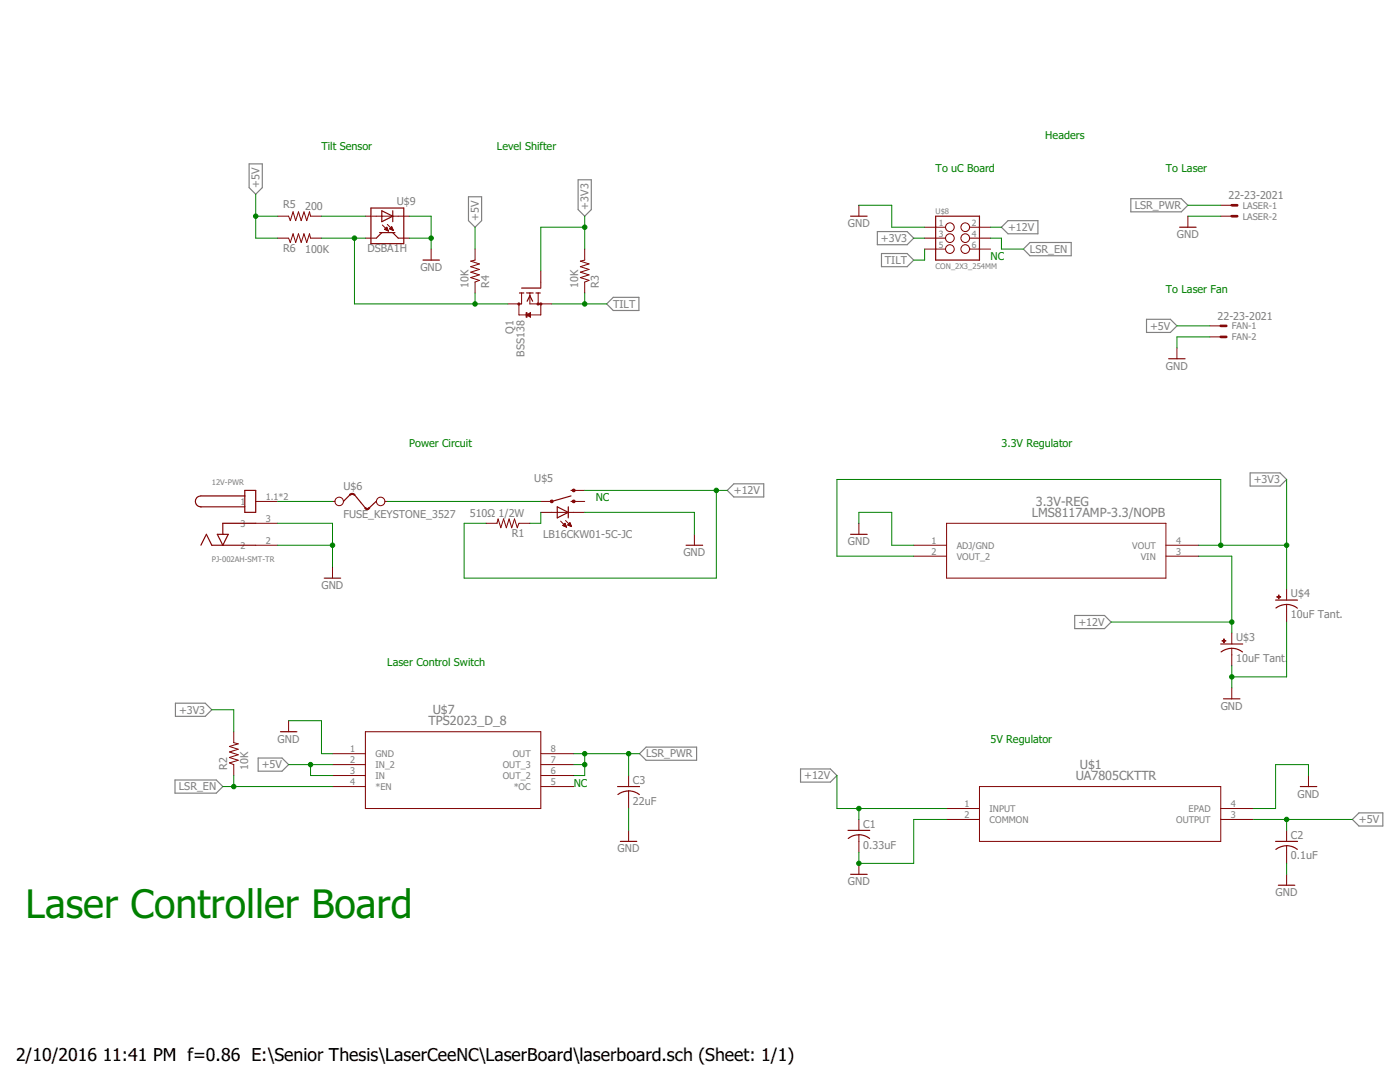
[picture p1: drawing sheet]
<svg xmlns="http://www.w3.org/2000/svg" width="279mm" height="216mm" viewBox="0 0 279 216" stroke-linecap="round" stroke-linejoin="round" font-family="sans-serif">
<g fill="none" stroke="#808080" stroke-width=".23">
<path d="M49.7 32.7h2.6v4.7l-1.3 1.4-1.3-1.4zM93.5 39.3h2.6v4.7l-1.3 1.3-1.3-1.3zM115.4 35.9h2.6v5.9l-1.3 1.3-1.3-1.3zM225.7 39.6h10.1l1.3 1.4-1.3 1.3h-10.1zM175.1 46.2h5.9l1.4 1.3-1.4 1.3h-5.9zM175.9 50.6h5.1l1.4 1.3-1.4 1.3h-5.1zM199.9 45.3l1.3-1.3h5.9v2.7h-5.9zM204.2 49.7l1.3-1.3h8.3v2.6h-8.3zM121.1 60.6l1.3-1.3h5.1v2.7h-5.1zM228.8 63.7h4.8l1.3 1.3-1.3 1.3h-4.8zM145.1 97.9l1.4-1.4h5.9v2.7h-5.9zM249.5 94.4h6l1.3 1.3-1.3 1.3h-6z"/>
<path d="M214.5 122.8h5.9l1.3 1.3-1.3 1.3h-5.9zM34.9 155.6h8.3l1.3 1.4-1.3 1.3h-8.3zM35 140.3h6l1.3 1.3-1.3 1.3h-6zM51.5 151.3h4.8l1.3 1.3-1.3 1.3h-4.8zM127.6 150.4l1.3-1.3h10.1v2.6h-10.1zM159.8 153.4h5.9l1.3 1.3-1.3 1.4h-5.9zM271.2 162.2h4.8v2.6h-4.8l-1.3-1.3z"/>
</g>
<g fill="none" stroke="#800000" stroke-width=".2">
<path d="M55.4 43.1h2.2l.3 .9 .6-1.7 .5 1.7 .6-1.7 .5 1.7 .6-1.7 .5 1.7 .6-1.7 .2 .8h2.2M55.4 47.5h2.2l.3 .9 .6-1.7 .5 1.7 .6-1.7 .5 1.7 .6-1.7 .5 1.7 .6-1.7 .2 .8h2.2M72.9 43.1h8.8M72.9 47.5h2.2M76.3 44.9l1.2 1.2M76.8 45.8l.4-.5 .3 .8zM76.8 45.8h.6M76.8 45.7h.5M76.9 45.6h.4M77 45.9h.4M77 45.5h.3M77.1 45.4h.1"/>
<path d="M77.3 46h.2M77.3 44.8l1.2 1.2M77.5 46.1h.1M77.7 45.7l.5-.5 .3 .8zM77.8 45.7h.6M77.8 45.6h.5M77.9 45.5h.4M78 45.4h.2M78 45.8h.4M78.1 45.3h.1M78.3 45.9h.2M78.5 46h.1"/>
<path d="M79.5 47.5h2.2M86 49.7v2.2M94.8 49.7v2.2l-.9 .2 1.8 .6-1.8 .5 1.8 .6-1.8 .5 1.8 .5-1.8 .6 1.8 .5-.9 .4v2.2M104.1 58.5v2.1h-2.7M105.7 58.5v2.1h4.4M107.4 58.5v2.1M107.9 54.1v3.3M116.7 49.7v2.2l-.9 .2 1.8 .6-1.8 .5 1.8 .6-1.8 .5 1.8 .5-1.8 .6 1.8 .5-.9 .4v2.2M171.4 41v2.1M184.5 45.3h4.2M184.5 47.5h4.2M184.5 49.7h4.2"/>
<path d="M193.5 45.3h4.2M193.5 47.5h4.2M193.5 49.7h4.2M237.1 43.1v2.2M243.6 41h2.2M243.6 43.1h2.2M103.6 60.6v2.2h4.3v-2.2M105.2 62.8l.7-.4v.9zM105.2 62.8h.7M105.3 62.9h.6M105.4 62.7h.5M105.5 63h.4"/>
<path d="M105.5 62.6h.4M105.6 63.1h.3M105.7 62.5h.2M105.7 63.2h.2M105.8 62.4h.1M234.9 69.4v2.2M241.4 65h2.2M241.4 67.2h2.2M114.5 97.9h2.2M51 108.8h4.4M51 104.4h4.4M51 100.1h4.4"/>
<path d="M66.4 100.1h.4M66.4 113.2v2.2M76.8 100.1h.5M97 104.4h2.2l.2-.9 .5 1.8 .6-1.8 .5 1.8 .6-1.8 .5 1.8 .6-1.8 .5 1.8 .4-.9h2.1M107.9 100.1h2.2M107.9 102.2h8.8M111.9 104l1.2 1.2M112.4 104.8h.5M112.4 104.7h.5M112.5 104.9h.5M112.5 104.6h.3M112.6 104.5h.2"/>
<path d="M112.7 105h.3M112.8 104.4h.1M112.8 104.4l-.5 .5 .8 .3M112.8 104.4l.3 .8M112.9 103.9l1.2 1.2M112.9 105.1h.2M113.3 104.7h.6M113.4 104.6h.5M113.5 104.8h.5M113.5 104.5h.3M113.6 104.4h.2M113.7 104.9h.3"/>
<path d="M113.7 104.3l-.4 .5 .8 .3M113.7 104.3l.4 .8M113.7 104.3h.1M113.9 105h.1M114.5 100.1h2.2M138.6 106.6v2.2M171.4 104.4v2.2M182.4 108.8h6.5M182.4 111h6.5M188.9 104.4h43.8v11h-43.8zM232.7 108.8h6.5M232.7 111h6.5"/>
<path d="M256.8 117.6v2.1M245.8 126.3v2.2M245.8 129.4v3.5M245.8 137.2v2.2M256.8 120.6v3.5M46.7 146v2.2l.8 .2-1.7 .5 1.7 .6-1.7 .6 1.7 .5-1.7 .6 1.7 .5-1.7 .5 .9 .4v2.1M57.6 143.8v2.2M66.4 157h6.5M66.4 150.4h6.5M66.4 152.6h6.5M66.4 154.7h6.5M72.9 146h35v15.3h-35z"/>
<path d="M107.9 157h6.6M107.9 150.4h6.6M107.9 152.6h6.6M107.9 154.7h6.6M125.5 154.7v2.3M125.5 157.8v3.5M195.5 157h48.1v10.9h-48.1zM261.1 154.7v2.3M125.5 165.7v2.2M171.4 163.5v2.2M171.4 166.6v3.5M171.4 172.3v2.2"/>
<path d="M188.9 161.3h6.6M188.9 163.5h6.6M243.6 161.3h6.6M243.6 163.5h6.6M256.8 165.7v2.2M256.8 168.8v3.5M256.8 174.5v2.1"/>
<circle cx="189.6" cy="45.3" r=".87"/>
<circle cx="189.6" cy="47.5" r=".87"/>
<circle cx="189.6" cy="49.7" r=".87"/>
<circle cx="192.6" cy="45.3" r=".87"/>
<circle cx="192.6" cy="47.5" r=".87"/>
<circle cx="192.6" cy="49.7" r=".87"/>
<circle cx="67.7" cy="100.1" r=".85"/>
<circle cx="76" cy="100.1" r=".85"/>
</g>
<g fill="none" stroke="#800000" stroke-width=".23">
<path d="M74 41.5h6.6v7.1h-6.6zM75.8 46.4h3M76.2 42.1l2.2 1-2.2 1.1zM76.2 46.4l-1.1 1.1M78.4 42.1v2.1M78.4 46.4l1.1 1.1M84.4 51.9h3.3M103.7 58.5h.8M104.1 57.5h3.8M105.1 58.5h1.3M107 58.5h.8M169.8 43.1h3.3"/>
<path d="M186.7 43.1h8.8v8.8h-8.8zM235.4 45.3h3.3M105.2 60.1l.5-1.1 .6 1.1M233.2 71.6h3.3M48.9 99h-8.8a1.09 1.09 0 0 0-1.1 1 1.09 1.09 0 0 0 1.1 1.1h8.8M48.9 97.9h2.1v4.3h-2.1zM69.8 98.7l-1.3 1.4M70.7 98.7l2.2 2.7M114 97.9h.5M114 99l-3.9 1.1M40.1 108.8l1.1-2.2 1.1 2.2h8.7M43.4 106.6h2.2l-1.1 2.2z"/>
<path d="M51 104.4h-6.5v2.2M64.7 115.4h3.3M75.1 100.1l-1.4 1.2M111.2 101.1l2.2 1.1-2.2 1.1zM113.4 101.1v2.2M114 100.1h.5M136.9 108.8h3.3M169.8 106.6h3.3M254.6 119.7h4.4M243.6 128.5h4.4M243.7 130.1a3.5 3.5 0 0 1 4.3 0M244.2 139.4h3.3"/>
<path d="M254.6 121.3a3.5 3.5 0 0 1 4.3 0M56 146h3.2M123.3 157h4.3M123.3 158.5a3.5 3.5 0 0 1 4.3 0M259.5 157h3.3M123.8 167.9h3.3M169.2 165.7h4.4M169.8 174.5h3.3M171.4 166.6l1.4 .2 .7 .5M171.4 166.6l-.9 .1-1.2 .6M254.6 167.9h4.4M254.6 169.5a3.5 3.5 0 0 1 4.3 0"/>
<path d="M255.1 176.6h3.3"/>
</g>
<g fill="#800000" stroke="#800000" stroke-width=".2">
<path d="M243.9 127.8h.7v.1h-.7z"/>
<path d="M244.2 127.5h.1v.7h-.1z"/>
<path d="M254.8 119h.8v.2h-.8z"/>
<path d="M255.1 118.7h.2v.8h-.2z"/>
<path d="M105 62.4h.2v.9h-.2z"/>
</g>
<g fill="#800000" stroke="#800000" stroke-width=".2">
<path d="M69.7 98.7l.6-.3v.3l-.4 .1z" fill-rule="evenodd"/>
<path d="M70.3 98.4l.5 .3-.1 .1-.4-.1z" fill-rule="evenodd"/>
<path d="M73.3 101.5l.3-.2 .2 .1-.4 .3z" fill-rule="evenodd"/>
<path d="M72.8 101.4l.2-.1 .3 .2v.2z" fill-rule="evenodd"/>
<path d="M103.4 60.5h.3v.3h-.3z" fill-rule="evenodd"/>
<path d="M107.8 60.5h.3v.3h-.3z" fill-rule="evenodd"/>
<path d="M107.2 60.5h.3v.3h-.3z" fill-rule="evenodd"/>
<circle cx="110.1" cy="100" r=".29"/>
<circle cx="114.5" cy="100" r=".29"/>
<circle cx="114.5" cy="97.9" r=".29"/>
</g>
<path d="M245.8 41h1.1M245.8 43.1h1.1M243.6 65h1.1M243.6 67.2h1.1" fill="none" stroke="#800000" stroke-width=".53"/>
<g fill="none" stroke="#008000" stroke-width=".2">
<path d="M51 38.8v8.7h4.4M51 43.1h4.4M64.2 43.1h8.7M64.2 47.5h8.7M70.7 47.5v13.1h30.7M81.7 43.1h4.3v6.6M81.7 47.5h4.3M94.8 45.3v4.4M94.8 58.5v2.1M116.7 45.3h-8.8v8.8M116.7 43.1v6.6M116.7 58.5v2.1"/>
<path d="M171.4 41h6.6v4.3h6.5M182.4 47.5h2.1M184.5 49.7v2.2h-2.1M197.7 45.3h2.2M197.7 47.5h2.2v2.2h4.3M237.1 43.1h6.5M237.1 41h6.5M110.1 60.6h11M234.9 65h6.5M241.4 67.2h-6.5v2.2M116.7 97.9h28.4M143 97.9v17.5h-50.4v-11h4.4"/>
<path d="M256.8 95.7v21.9M55.4 108.8h11M55.4 104.4h11v8.8M55.4 100.1h11M77.3 100.1h30.6M107.9 102.2v2.2h-2.2M116.7 102.2h21.9v4.4M171.4 104.4v-2.2h6.6v6.6h4.4M239.2 108.8h17.6M239.2 111h6.6v15.3M243.6 108.8v-13.1h-76.6v15.3h15.4M221.7 124.1h24.1"/>
<path d="M245.8 132.9v4.3M256.8 124.1v11h-11M42.3 141.6h4.4v4.4M44.5 157h21.9M46.7 154.7v2.3M57.6 152.6h8.8M57.6 143.8h6.6v6.6h2.2M62 152.6v2.1h4.4M114.5 152.6h2.2M114.5 150.4h13.1M116.7 150.4v4.3h-2.2M125.5 150.4v4.3"/>
<path d="M167 154.7v6.6h21.9M261.1 154.7v-2.1h-6.5v8.7h-4.4M125.5 161.3v4.4M171.4 161.3v2.2M188.9 163.5h-6.5v8.8h-11v-2.2M250.2 163.5h19.7M256.8 163.5v2.2M256.8 172.3v2.2"/>
</g>
<g fill="#008000" stroke="#008000" stroke-width=".2">
<circle cx="171.4" cy="172.3" r=".44"/>
<circle cx="245.8" cy="135.1" r=".44"/>
<circle cx="66.4" cy="108.8" r=".44"/>
<circle cx="86" cy="47.5" r=".44"/>
<circle cx="256.8" cy="108.8" r=".44"/>
<circle cx="243.6" cy="108.8" r=".44"/>
<circle cx="116.7" cy="45.3" r=".44"/>
<circle cx="256.8" cy="163.5" r=".44"/>
<circle cx="62" cy="152.6" r=".44"/>
<circle cx="51" cy="43.1" r=".44"/>
<circle cx="171.4" cy="161.3" r=".44"/>
<circle cx="245.8" cy="124.1" r=".44"/>
<circle cx="143" cy="97.9" r=".44"/>
<circle cx="116.7" cy="152.6" r=".44"/>
<circle cx="116.7" cy="150.4" r=".44"/>
<circle cx="125.5" cy="150.4" r=".44"/>
<circle cx="46.7" cy="157" r=".44"/>
<circle cx="116.7" cy="60.6" r=".44"/>
<circle cx="94.8" cy="60.6" r=".44"/>
<circle cx="70.7" cy="47.5" r=".44"/>
</g>
<text font-size="7.9" fill="#008000" x="5.1" y="183.2">Laser Controller Board</text>
<g font-size="3.5">
<text x="3.2" y="211.7">2/10/2016</text>
<text x="20.5" y="211.7">11:41 PM f=0.86 E:\Senior Thesis\LaserCeeNC\LaserBoard\laserboard.sch (Sheet: 1/1)</text>
</g>
<g font-size="2.5" fill="#808080">
<text x="206.7" y="100.9">3.3V-REG</text>
<text x="205.9" y="103.1">LMS8117AMP-3.3/NOPB</text>
<text x="86.4" y="142.5">U$7</text>
<text x="85.5" y="144.7">TPS2023_D_8</text>
<text x="214.7" y="155.7">UA7805CKTTR</text>
<text x="215.5" y="153.5">U$1</text>
</g>
<g font-size="2.2" fill="#008000">
<text x="208.6" y="27.8">Headers</text>
<text x="64.2" y="30">Tilt Sensor</text>
<text x="99.2" y="30">Level Shifter</text>
<text x="186.7" y="34.4">To uC Board</text>
<text x="232.7" y="34.4">To Laser</text>
<text x="197.7" y="51.9">NC</text>
<text x="232.7" y="58.5">To Laser Fan</text>
<text x="81.7" y="89.1">Power Circuit</text>
<text x="199.9" y="89.1">3.3V Regulator</text>
<text x="118.9" y="100">NC</text>
<text x="77.3" y="132.9">Laser Control Switch</text>
<text x="197.7" y="148.2">5V Regulator</text>
<text x="114.5" y="156.9">NC</text>
</g>
<g font-size="2.2" fill="#808080">
<text x="51.8" y="37.5" transform="rotate(-90 51.8 37.5)">+5V</text>
<text x="56.5" y="41.6">R5</text>
<text x="60.9" y="41.8">200</text>
<text x="79.2" y="40.8">U$9</text>
<text x="117.4" y="41.8" transform="rotate(-90 117.4 41.8)">+3V3</text>
<text x="226.5" y="41.7">LSR_PWR</text>
<text x="245.2" y="39.8">22-23-2021</text>
<text x="95.6" y="44" transform="rotate(-90 95.6 44)">+5V</text>
<text x="169.2" y="45.3">GND</text>
<text x="201.2" y="46.1">+12V</text>
<text x="234.9" y="47.5">GND</text>
<text x="56.5" y="50.3">R6</text>
<text x="60.9" y="50.6">100K</text>
<text x="73.4" y="50.4">DSBA1H</text>
<text x="175.8" y="48.3">+3V3</text>
<text x="176.6" y="52.7">TILT</text>
<text x="205.6" y="50.5">LSR_EN</text>
<text x="83.9" y="54.1">GND</text>
<text x="93.5" y="57.4" transform="rotate(-90 93.5 57.4)">10K</text>
<text x="97.6" y="57.4" transform="rotate(-90 97.6 57.4)">R4</text>
<text x="115.4" y="57.4" transform="rotate(-90 115.4 57.4)">10K</text>
<text x="119.5" y="57.4" transform="rotate(-90 119.5 57.4)">R3</text>
<text x="122.4" y="61.4">TILT</text>
<text x="229.5" y="65.8">+5V</text>
<text x="243" y="63.8">22-23-2021</text>
<text x="102.5" y="66.6" transform="rotate(-90 102.5 66.6)">Q1</text>
<text x="104.7" y="71.2" transform="rotate(-90 104.7 71.2)">BSS138</text>
<text x="232.7" y="73.8">GND</text>
<text x="68.5" y="97.9">U$6</text>
<text x="106.6" y="96.1">U$5</text>
<text x="146.5" y="98.6">+12V</text>
<text x="250.2" y="96.4">+3V3</text>
<text x="68.5" y="103.3">FUSE_KEYSTONE_3527</text>
<text x="93.8" y="103.1">510Ω 1/2W</text>
<text x="102.1" y="107.2">R1</text>
<text x="108.4" y="107.3">LB16CKW01-5C-JC</text>
<text x="136.4" y="111">GND</text>
<text x="169.2" y="108.8">GND</text>
<text x="64.2" y="117.6">GND</text>
<text x="257.6" y="119.2">U$4</text>
<text x="215.2" y="124.9">+12V</text>
<text x="257.6" y="123.4">10uF Tant.</text>
<text x="246.7" y="127.9">U$3</text>
<text x="246.7" y="132.1">10uF Tant.</text>
<text x="35.7" y="142.4">+3V3</text>
<text x="243.6" y="141.6">GND</text>
<text x="55.4" y="148.2">GND</text>
<text x="45.4" y="153.7" transform="rotate(-90 45.4 153.7)">R2</text>
<text x="49.5" y="153.7" transform="rotate(-90 49.5 153.7)">10K</text>
<text x="52.2" y="153.3">+5V</text>
<text x="128.9" y="151.1">LSR_PWR</text>
<text x="160.5" y="155.5">+12V</text>
<text x="35.7" y="157.7">LSR_EN</text>
<text x="126.3" y="160.6">22uF</text>
<text x="126.3" y="156.4">C3</text>
<text x="259" y="159.1">GND</text>
<text x="172.3" y="165.2">C1</text>
<text x="257.6" y="167.3">C2</text>
<text x="271.2" y="164.3">+5V</text>
<text x="123.3" y="170.1">GND</text>
<text x="172.3" y="169.3">0.33uF</text>
<text x="257.6" y="171.5">0.1uF</text>
<text x="169.2" y="176.6">GND</text>
<text x="254.6" y="178.8">GND</text>
</g>
<g font-size="1.8" fill="#808080">
<text x="248" y="41.6">LASER-1</text>
<text x="248" y="43.8">LASER-2</text>
<text x="245.8" y="65.7">FAN-1</text>
<text x="245.8" y="67.9">FAN-2</text>
<text x="48" y="100.7">1</text>
<text x="53" y="99.7">1.1*2</text>
<text x="48" y="105.1">3</text>
<text x="53" y="104.1">3</text>
<text x="48" y="109.5">2</text>
<text x="53" y="108.5">2</text>
<text x="185.9" y="108.5">1</text>
<text x="185.9" y="110.7">2</text>
<text x="190.9" y="109.5">ADJ/GND</text>
<text x="190.9" y="111.6">VOUT_2</text>
<text x="226" y="109.5">VOUT</text>
<text x="227.7" y="111.6">VIN</text>
<text x="234.7" y="110.7">3</text>
<text x="234.7" y="108.5">4</text>
<text x="69.9" y="150.1">1</text>
<text x="69.9" y="152.3">2</text>
<text x="69.9" y="154.5">3</text>
<text x="74.9" y="151">GND</text>
<text x="74.9" y="153.2">IN_2</text>
<text x="74.9" y="155.4">IN</text>
<text x="100.3" y="155.4">OUT_2</text>
<text x="100.3" y="153.2">OUT_3</text>
<text x="102.3" y="151">OUT</text>
<text x="110" y="154.5">6</text>
<text x="110" y="152.3">7</text>
<text x="110" y="150.1">8</text>
<text x="69.9" y="156.6">4</text>
<text x="74.9" y="157.6">*EN</text>
<text x="102.5" y="157.6">*OC</text>
<text x="110" y="156.6">5</text>
<text x="192.5" y="161">1</text>
<text x="197.5" y="162">INPUT</text>
<text x="237.2" y="162">EPAD</text>
<text x="245.6" y="161">4</text>
<text x="192.5" y="163.2">2</text>
<text x="197.5" y="164.2">COMMON</text>
<text x="234.7" y="164.2">OUTPUT</text>
<text x="245.6" y="163.2">3</text>
</g>
<g font-size="1.7" fill="#808080">
<text x="187.4" y="45.1">1</text>
<text x="187.4" y="47.3">3</text>
<text x="194" y="45.1">2</text>
<text x="194" y="47.3">4</text>
<text x="187.4" y="49.5">5</text>
<text x="194" y="49.5">6</text>
</g>
<g font-size="1.5" fill="#808080">
<text x="186.7" y="42.7">U$8</text>
<text x="186.7" y="53.6">CON_2X3_254MM</text>
<text x="42.3" y="96.8">12V-PWR</text>
<text x="42.3" y="112.1">PJ-002AH-SMT-TR</text>
</g>
</svg>
